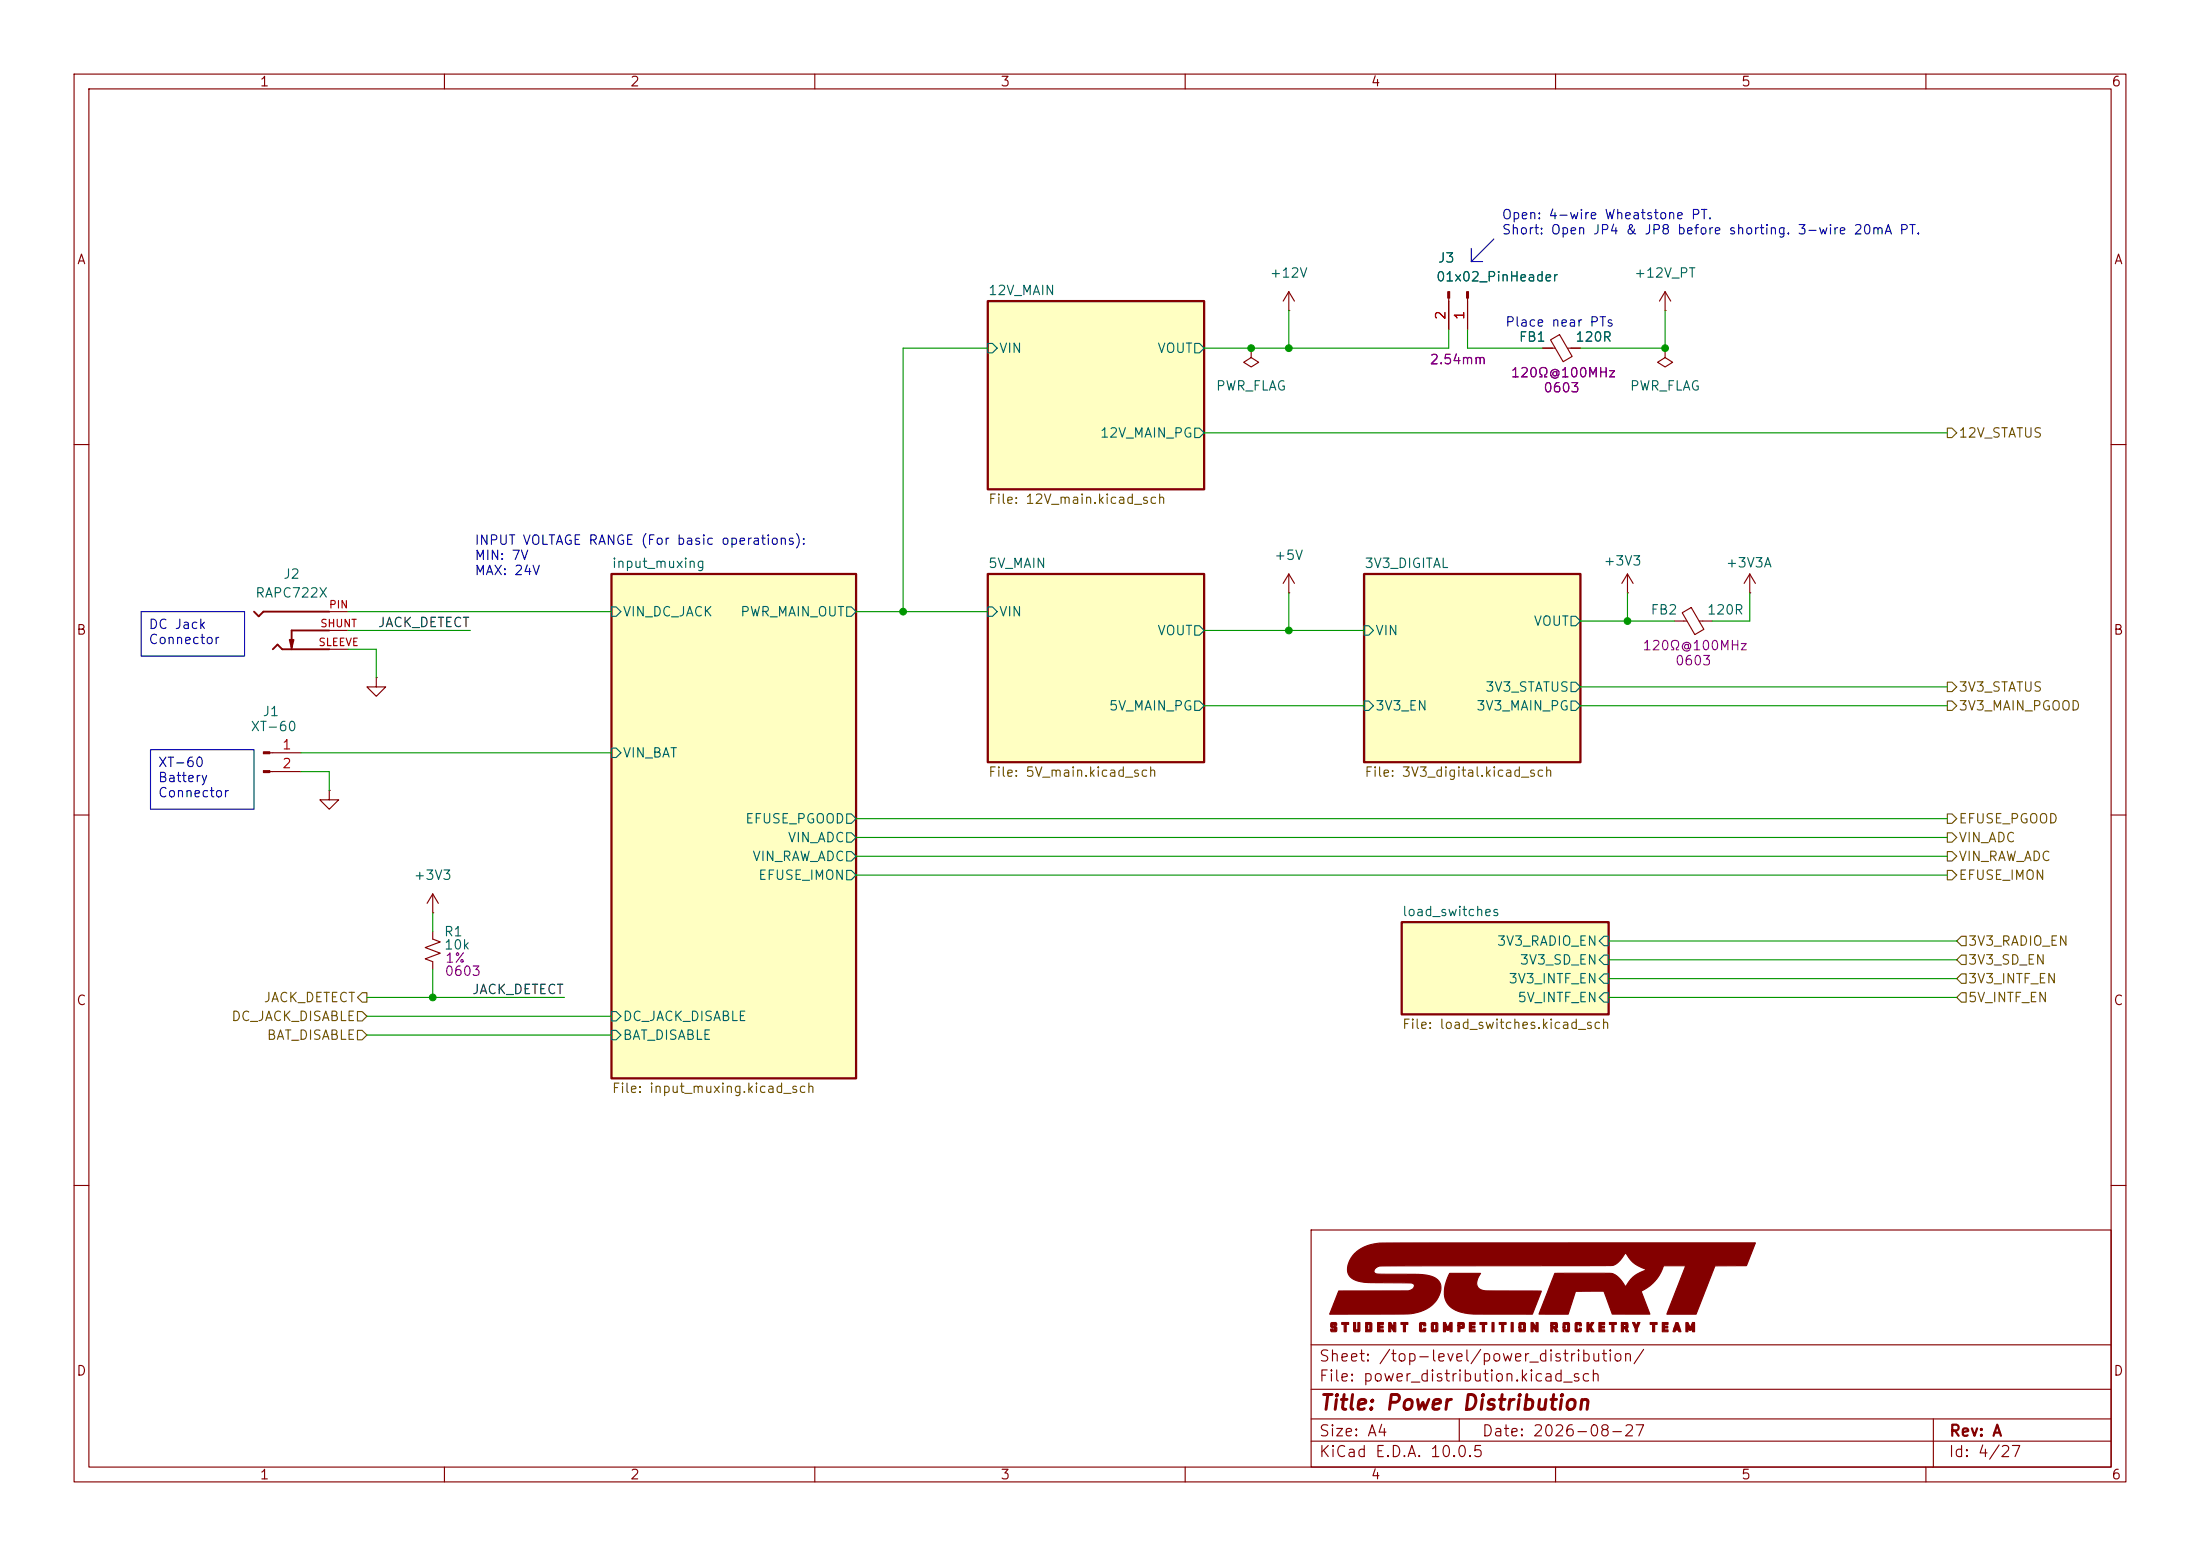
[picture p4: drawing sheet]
<svg xmlns="http://www.w3.org/2000/svg" width="297mm" height="210mm" viewBox="0 0 297 210" stroke-linecap="round" stroke-linejoin="round" font-family="sans-serif">
<g fill="none" stroke="#840000" stroke-width=".15">
<path d="M10 10h277v190h-277zM12 12h273v186h-273zM60 10v2M110 10v2M160 10v2M210 10v2M260 10v2M174 39.4l-.8 1.2M174 39.4l.8 1.2M174 39.4v2.5M224.8 39.4l-.8 1.2M224.8 39.4l.8 1.2"/>
<path d="M224.8 39.4v2.5M168.9 47v1.3l1 .6-1 .6-1-.6 1-.6M168.9 47h.1M174 41.9h.1M195.6 40.2v4.3M198.1 40.2v4.3M208.3 47h1.6M209.3 45.9l1.2-.7 1.7 2.9-1.2 .7zM211.6 47h1.8M224.8 47v1.3l1 .6-1 .6-1-.6 1-.6M224.8 47h.1M224.8 41.9h.1"/>
<path d="M10 60h2M174 77.5v2.5M174 77.5l-.8 1.2M174 77.5l.8 1.2M219.7 77.5l-.8 1.2M219.7 77.5l.8 1.2M219.7 77.5v2.5M236.2 77.5l-.7 1.2M236.2 77.5l.8 1.2M236.2 77.5v2.5M285 60h2M44.4 82.6h2.6"/>
<path d="M44.4 85.1h2.6M44.4 87.6h2.6M50.8 91.4v1.3h1.3l-1.3 1.3-1.3-1.3h1.3M50.8 91.4h.1M174 80h.1M219.7 80h.1M226.1 83.8h1.6M227.1 82.7l1.2-.7 1.7 2.9-1.2 .7zM229.4 83.8h1.7M236.2 80h.1M10 110h2M36.4 101.6h4.2"/>
<path d="M36.4 104.1h4.2M44.4 106.7v1.3h1.3l-1.3 1.2-1.2-1.2h1.2M44.4 106.7h.1M285 110h2M58.4 123.2h.1M58.4 125.7v1l1 .4-2 .8 2 .8-2 .7 1 .4v1M58.4 120.7l-.7 1.2M58.4 120.7l.8 1.2M58.4 120.7v2.5M10 160h2M177 166h108v32h-108zM285 160h2"/>
<path d="M60 198v2M110 198v2M160 198v2M177 194.5h108M177 191.5h108M177 187.5h108M177 181.5h108M197 191.5v3M210 198v2M260 198v2M261 191.5v6.5"/>
</g>
<g fill="#840000" stroke="#840000" stroke-width=".15">
<path d="M179.7 178.5h.6l.1 .1 .1 .3-.6-.1v.1l.1 .1a.41 .41 0 0 1 .5 .2 .41 .41 0 0 1-.2 .5h-.5l-.2-.1v-.2l.6 .1v-.2h-.1a.42 .42 0 0 1-.5-.3 .42 .42 0 0 1 .1-.5z"/>
<path d="M181.1 178.5h1v.3h-.4v.9h-.2v-.9h-.4z"/>
<path d="M182.7 178.5h.3v1h.3v-1h.3v1.1l-.1 .1h-.7l-.1-.1z"/>
<path d="M184.4 178.5h.7l.1 .1v1l-.1 .1h-.7v-.6h.2v.4h.3v-.7h-.3v.3h-.2z"/>
<path d="M186 178.5h.8v.3h-.5v.2h.4v.2h-.4v.3h.5v.2h-.8z"/>
<path d="M187.5 178.5h.3l.4 .7v-.7h.2v1.2h-.2l-.4-.6-.1 .6h-.2z"/>
<path d="M189.1 178.5h1v.3h-.4v.9h-.2v-.9h-.4z"/>
<path d="M191.8 178.5h.6l.1 .1v.3h-.3v-.1h-.3v.7h.3v-.2h.3v.3l-.1 .1h-.6l-.2-.1v-1z"/>
<path d="M193.3 178.5h.7l.1 .1v1l-.1 .1h-.7l-.1-.1v-.5h.3v.4h.3v-.7h-.3v.3h-.3v-.5z"/>
<path d="M194.9 178.5h.3l.3 .7 .3-.7h.2v1.2h-.2v-.6l-.2 .4h-.3l-.2-.4v.6h-.2z"/>
<path d="M196.8 178.5h.4a.37 .37 0 0 1 .4 .1 .37 .37 0 0 1 .1 .4l-.1 .3h-.5v.4h-.3v-.8h.3v.1h.3v-.2h-.3v.1h-.3z"/>
<path d="M198.4 178.5h.7v.3h-.5v.2h.5v.2h-.5v.3h.5v.2h-.7z"/>
<path d="M199.8 178.5h.9v.3h-.3v.9h-.3v-.9h-.3z"/>
<path d="M201.4 178.5h.3v1.2h-.3z"/>
<path d="M202.4 178.5h.9v.3h-.3v.9h-.3v-.9h-.3z"/>
<path d="M204 178.5h.3v1.2h-.3z"/>
<path d="M205.2 178.5h.6l.1 .1v1l-.1 .1h-.6l-.1-.1v-.5h.2v.4h.4v-.7h-.4v.3h-.2v-.5z"/>
<path d="M206.7 178.5h.3l.4 .7v-.7h.2v1.2h-.2l-.4-.6v.6h-.3z"/>
<path d="M209.4 178.5h.3a.34 .34 0 0 1 .4 0 .34 .34 0 0 1 .2 .4v.3l-.2 .1 .2 .4h-.3l-.2-.4h-.2v.4h-.2v-.8h.2v.1h.4v-.2h-.4v.1h-.2z"/>
<path d="M211.1 178.5h.7l.1 .1v1l-.1 .1h-.7l-.1-.1v-.5h.3v.4h.3v-.7h-.3v.3h-.3v-.5z"/>
<path d="M212.8 178.5h.6l.1 .1v.3h-.3v-.1h-.3v.7h.3v-.2h.3v.3l-.1 .1h-.6l-.2-.1v-1z"/>
<path d="M214.2 178.5h.3v.5l.3-.5h.4l-.4 .6 .4 .6h-.3l-.4-.5v.5h-.3z"/>
<path d="M215.9 178.5h.7v.3h-.5v.2h.5v.2h-.5v.3h.5v.2h-.7z"/>
<path d="M217.3 178.5h.9v.3h-.3v.9h-.3v-.9h-.3z"/>
<path d="M218.9 178.5h.4a.34 .34 0 0 1 .4 0 .34 .34 0 0 1 .1 .4v.3l-.2 .1 .3 .4h-.4l-.2-.4h-.1v.4h-.3v-.8h.3v.1h.3v-.2h-.3v.1h-.3z"/>
<path d="M220.4 178.5h.3l.2 .5 .2-.5h.3l-.4 .8v.4h-.2v-.4z"/>
<path d="M222.8 178.5h.9v.3h-.3v.9h-.3v-.9h-.3z"/>
<path d="M224.4 178.5h.8v.3h-.5v.2h.4v.2h-.4v.3h.5v.2h-.8z"/>
<path d="M226.2 178.5h.3l.4 1.2a.25 .25 0 0 1-.3-.2h-.4a.22 .22 0 0 1-.1 .2 .22 .22 0 0 1-.2 0l.1-.5h.5l-.1-.3-.1 .3h-.3z"/>
<path d="M227.6 178.5h.3l.3 .7 .3-.7h.3v1.2h-.3v-.6l-.2 .4h-.2l-.2-.4v.6h-.3z"/>
<path d="M182.8 169.2a6.3 6.3 0 0 1 4.6-1.4l49.6-.1-1.2 3.1h-4.3l-2.5 6.6h-4l2.6-6.6h-3a5.6 5.6 0 0 1-3 3.5l1.1 3.1h-5l-1.1-2.9a.24 .24 0 0 0-.1-.2 .24 .24 0 0 0-.3 0h-3.5l-1 3.1h-3.9l2.1-5.5h7.6a3.5 3.5 0 0 1 2 1.8 4.6 4.6 0 0 1 2.7-2.3 4.5 4.5 0 0 1-2.7-2.3h-.1a2.78 2.78 0 0 1-1.7 1.7l-31.3 .1a.88 .88 0 0 0-.9 .8 .93 .93 0 0 0 1 .3h3.2a10.5 10.5 0 0 1 3.9 .4 1.67 1.67 0 0 1 .7 2.4 4.7 4.7 0 0 1-4 2.5l-10.8 .1 1.2-3.2h9.4a.69 .69 0 0 0 .8-.9 2.61 2.61 0 0 0-1.6-.2h-4.4a4.5 4.5 0 0 1-2.6-.8 2.26 2.26 0 0 1 .3-2.8z"/>
<path d="M195.7 171.9h4.2a1.52 1.52 0 0 0-.2 2l.3 .2a28.8 28.8 0 0 0 5.2 .1l2.9 .1-1.2 3.1h-5.8a11.3 11.3 0 0 1-4.6-.6 2.92 2.92 0 0 1-1.2-3.9z"/>
<path d="M35.6 101.5h.8v.2h-.8z"/>
<path d="M35.6 104h.8v.3h-.8z"/>
<path d="M198 39.4h.2v.8h-.2z"/>
<path d="M195.5 39.4h.2v.8h-.2z"/>
</g>
<g fill="#ffffc2" stroke="#ffffc2" stroke-width=".14">
<path d="M189.2 124.5h28v12.4h-28z"/>
<path d="M133.3 77.5h29.3v25.4h-29.3z"/>
<path d="M184.1 77.5h29.3v25.4h-29.3z"/>
<path d="M82.5 77.5h33.1v68h-33.1z"/>
<path d="M133.3 40.6h29.3v25.4h-29.3z"/>
</g>
<path d="M133.3 40.6h29.3v25.4h-29.3zM82.5 77.5h33.1v68h-33.1zM133.3 77.5h29.3v25.4h-29.3zM184.1 77.5h29.3v25.4h-29.3zM189.2 124.5h28v12.4h-28z" fill="none" stroke="#840000" stroke-width=".3"/>
<g fill="none" stroke="#006464" stroke-width=".15">
<path d="M133.3 46.4h.7l.6 .6-.6 .6h-.7zM161.3 57.8h.6l.7 .6-.7 .7h-.6zM161.3 46.4h.6l.7 .6-.7 .6h-.6zM82.5 81.9h.7l.6 .7-.6 .6h-.7zM114.3 81.9h.6l.7 .7-.7 .6h-.6zM133.3 81.9h.7l.6 .7-.6 .6h-.7zM161.3 94.6h.6l.7 .7-.7 .6h-.6zM161.3 84.5h.6l.7 .6-.7 .6h-.6zM184.1 84.5h.7l.6 .6-.6 .6h-.7zM184.1 94.6h.7l.6 .7-.6 .6h-.7zM212.1 94.6h.6l.7 .7-.7 .6h-.6zM212.1 83.2h.6l.7 .6-.7 .7h-.6z"/>
<path d="M212.1 92.1h.6l.7 .6-.7 .6h-.6zM82.5 101h.7l.6 .6-.6 .6h-.7zM114.3 109.9h.6l.7 .6-.7 .6h-.6zM114.3 112.4h.6l.7 .6-.7 .7h-.6zM114.3 114.9h.6l.7 .7-.7 .6h-.6zM114.3 117.5h.6l.7 .6-.7 .6h-.6zM82.5 139.1h.7l.6 .6-.6 .6h-.7zM82.5 136.5h.7l.6 .7-.6 .6h-.7zM215.9 134.6l.6-.6h.7v1.3h-.7zM216.5 126.4h.7v1.2h-.7l-.6-.6zM216.5 128.9h.7v1.3h-.7l-.6-.7zM216.5 131.4h.7v1.3h-.7l-.6-.6z"/>
</g>
<path d="M34.3 82.6l.6 .6 .7-.6h8.8M36.8 87.6l.7-.6 .6 .6h6.3M44.4 85.1h-5v2.5" fill="none" stroke="#840000" stroke-width=".25"/>
<path d="M39.1 86.4h.5l-.2 1z" fill="#840000" stroke="#840000" stroke-width=".25"/>
<g fill="none" stroke="#725600" stroke-width=".15">
<path d="M262.9 57.8h.6l.7 .6-.7 .7h-.6zM262.9 92.1h.6l.7 .6-.7 .6h-.6zM262.9 94.6h.6l.7 .7-.7 .6h-.6zM262.9 117.5h.6l.7 .6-.7 .6h-.6zM262.9 114.9h.6l.7 .7-.7 .6h-.6zM262.9 112.4h.6l.7 .6-.7 .7h-.6zM262.9 109.9h.6l.7 .6-.7 .6h-.6zM48.3 136.5h.6l.6 .7-.6 .6h-.6zM48.3 139.1h.6l.6 .6-.6 .6h-.6zM48.9 134h.6v1.3h-.6l-.6-.7zM264.8 128.9h.6v1.3h-.6l-.6-.7zM264.8 134h.6v1.3h-.6l-.6-.7z"/>
<path d="M264.8 131.4h.6v1.3h-.6l-.6-.6zM264.8 126.4h.6v1.2h-.6l-.6-.6z"/>
</g>
<path d="M198.6 33.5v1.8M198.6 35.3h1.6M201.7 32.3l-3.1 3M19 82.6h14v5.9h-14zM20.3 101.2h14v8h-14z" fill="none" stroke="#0000c2" stroke-width=".15"/>
<g fill="none" stroke="#009600" stroke-width=".15">
<path d="M133.3 47h-11.4v35.6M162.6 58.4h100.3M174 41.9v5.1M195.6 44.5v2.5h-33M198.1 44.5v2.5h10.2M224.8 41.9v5.1h-11.4M47 85.1h16.5M47 82.6h35.5M47 87.6h3.8v3.8M115.6 82.6h17.7M162.6 95.3h21.5M162.6 85.1h21.5"/>
<path d="M174 80v5.1M213.4 83.8h12.7M213.4 95.3h49.5M213.4 92.7h49.5M219.7 80v3.8M236.2 80v3.8h-5.1M40.6 104.1h3.8v2.6M40.6 101.6h41.9M115.6 118.1h147.3M115.6 113h147.3M115.6 115.6h147.3M115.6 110.5h147.3"/>
<path d="M49.5 134.6h26.7M49.5 139.7h33M49.5 137.2h33M58.4 123.2v2.5M58.4 130.8v3.8M217.2 127h47M217.2 134.6h47M217.2 129.5h47M217.2 132.1h47"/>
</g>
<g fill="#009600" stroke="#009600" stroke-width=".14">
<circle cx="121.9" cy="82.6" r=".46"/>
<circle cx="58.4" cy="134.6" r=".46"/>
<circle cx="174" cy="85.1" r=".46"/>
<circle cx="168.9" cy="47" r=".46"/>
<circle cx="224.8" cy="47" r=".46"/>
<circle cx="174" cy="47" r=".46"/>
<circle cx="219.7" cy="83.8" r=".46"/>
</g>
<text font-size="2" fill="#840000" x="178" y="190.8">Title: Power Distribution</text>
<g font-size="1.5" fill="#840000">
<text x="178" y="184.1">Sheet: /top-level/power_distribution/</text>
<text x="178" y="186.8">File: power_distribution.kicad_sch</text>
<text x="178" y="197">KiCad E.D.A. 10.0.5</text>
<text x="178" y="194.2">Size: A4</text>
<text x="200" y="194.2">Date: 2026-08-27</text>
<text x="263" y="197">Id: 4/27</text>
<text x="263" y="194.2">Rev: A</text>
</g>
<g font-size="1.3" fill="#840000">
<text x="35" y="12">1</text>
<text x="85" y="12">2</text>
<text x="135" y="12">3</text>
<text x="185" y="12">4</text>
<text x="235" y="12">5</text>
<text x="285" y="12">6</text>
<text x="10.3" y="36">A</text>
<text x="285.3" y="36">A</text>
<text x="10.2" y="86">B</text>
<text x="285.2" y="86">B</text>
<text x="10.2" y="136">C</text>
<text x="285.2" y="136">C</text>
<text x="10.2" y="186">D</text>
<text x="285.2" y="186">D</text>
<text x="35" y="200">1</text>
<text x="85" y="200">2</text>
<text x="135" y="200">3</text>
<text x="185" y="200">4</text>
<text x="235" y="200">5</text>
<text x="285" y="200">6</text>
</g>
<g font-size="1.3" fill="#0000c2">
<text x="202.7" y="29.9">Open: 4-wire Wheatstone PT.</text>
<text x="202.7" y="32">Short: Open JP4 &amp; JP8 before shorting. 3-wire 20mA PT.</text>
<text x="203.1" y="44.4">Place near PTs</text>
<text x="64" y="73.9">INPUT VOLTAGE RANGE (For basic operations):</text>
<text x="64" y="75.9">MIN: 7V</text>
<text x="64" y="77.9">MAX: 24V</text>
<text x="20" y="85.2">DC Jack</text>
<text x="20" y="87.3">Connector</text>
<text x="21.2" y="103.8">XT-60</text>
<text x="21.2" y="105.9">Battery</text>
<text x="21.2" y="107.9">Connector</text>
</g>
<g font-size="1.3" fill="#006464">
<text x="194" y="35.8">J3</text>
<text x="133.3" y="40.1">12V_MAIN</text>
<text x="171.3" y="37.8">+12V</text>
<text x="193.8" y="38.3">01x02_PinHeader</text>
<text x="220.5" y="37.8">+12V_PT</text>
<text x="134.8" y="48">VIN</text>
<text x="156.2" y="48">VOUT</text>
<text x="205" y="46.4">FB1</text>
<text x="212.6" y="46.4">120R</text>
<text x="164.1" y="53">PWR_FLAG</text>
<text x="219.9" y="53">PWR_FLAG</text>
<text x="148.4" y="59.4">12V_MAIN_PG</text>
<text x="82.5" y="77">input_muxing</text>
<text x="133.3" y="77">5V_MAIN</text>
<text x="171.9" y="75.9">+5V</text>
<text x="184.1" y="77">3V3_DIGITAL</text>
<text x="216.4" y="76.7">+3V3</text>
<text x="232.9" y="76.9">+3V3A</text>
<text x="34.4" y="81">RAPC722X</text>
<text x="38.2" y="78.4">J2</text>
<text x="84" y="83.5">VIN_DC_JACK</text>
<text x="99.9" y="83.5">PWR_MAIN_OUT</text>
<text x="134.8" y="83.5">VIN</text>
<text x="222.7" y="83.3">FB2</text>
<text x="230.4" y="83.3">120R</text>
<text x="156.2" y="86.1">VOUT</text>
<text x="185.6" y="86.1">VIN</text>
<text x="207" y="84.8">VOUT</text>
<text x="200.4" y="93.7">3V3_STATUS</text>
<text x="33.7" y="99">XT-60</text>
<text x="35.4" y="97">J1</text>
<text x="149.6" y="96.2">5V_MAIN_PG</text>
<text x="185.6" y="96.2">3V3_EN</text>
<text x="199.2" y="96.2">3V3_MAIN_PG</text>
<text x="84" y="102.6">VIN_BAT</text>
<text x="100.5" y="111.5">EFUSE_PGOOD</text>
<text x="106.3" y="114">VIN_ADC</text>
<text x="55.8" y="119.1">+3V3</text>
<text x="101.5" y="116.5">VIN_RAW_ADC</text>
<text x="102.3" y="119.1">EFUSE_IMON</text>
<text x="189.2" y="124">load_switches</text>
<text x="59.8" y="126.7">R1</text>
<text x="59.9" y="128.5">10k</text>
<text x="202" y="128">3V3_RADIO_EN</text>
<text x="205.1" y="130.5">3V3_SD_EN</text>
<text x="203.6" y="133">3V3_INTF_EN</text>
<text x="204.8" y="135.6">5V_INTF_EN</text>
<text x="84" y="140.7">BAT_DISABLE</text>
<text x="84" y="138.1">DC_JACK_DISABLE</text>
</g>
<g font-size="1.3" fill="#a90000">
<text x="195.4" y="43.3" transform="rotate(-90 195.4 43.3)">2</text>
<text x="198" y="43.3" transform="rotate(-90 198 43.3)">1</text>
<text x="38" y="101.5">1</text>
<text x="38" y="104">2</text>
</g>
<g font-size="1.3" fill="#840084">
<text x="192.9" y="49.5">2.54mm</text>
<text x="203.9" y="51.3">120Ω@100MHz</text>
<text x="208.3" y="53.3">0603</text>
<text x="221.7" y="88.1">120Ω@100MHz</text>
<text x="226.1" y="90.1">0603</text>
<text x="60" y="130.2">1%</text>
<text x="59.9" y="132">0603</text>
</g>
<g font-size="1.3" fill="#725600">
<text x="264.3" y="59.4">12V_STATUS</text>
<text x="133.3" y="68.3">File: 12V_main.kicad_sch</text>
<text x="264.3" y="93.7">3V3_STATUS</text>
<text x="264.3" y="96.2">3V3_MAIN_PGOOD</text>
<text x="133.3" y="105.2">File: 5V_main.kicad_sch</text>
<text x="184.1" y="105.2">File: 3V3_digital.kicad_sch</text>
<text x="264.3" y="114">VIN_ADC</text>
<text x="264.3" y="111.5">EFUSE_PGOOD</text>
<text x="264.3" y="119.1">EFUSE_IMON</text>
<text x="264.3" y="116.5">VIN_RAW_ADC</text>
<text x="265.6" y="130.5">3V3_SD_EN</text>
<text x="265.6" y="128">3V3_RADIO_EN</text>
<text x="35.5" y="135.6">JACK_DETECT</text>
<text x="265.6" y="135.6">5V_INTF_EN</text>
<text x="265.6" y="133">3V3_INTF_EN</text>
<text x="31.2" y="138.1">DC_JACK_DISABLE</text>
<text x="35.9" y="140.7">BAT_DISABLE</text>
<text x="189.2" y="139.2">File: load_switches.kicad_sch</text>
<text x="82.5" y="147.8">File: input_muxing.kicad_sch</text>
</g>
<g font-size="1.3" fill="#0f0f0f">
<text x="50.9" y="85">JACK_DETECT</text>
<text x="63.6" y="134.5">JACK_DETECT</text>
</g>
<g font-size="1" fill="#a90000">
<text x="44.3" y="82.4">PIN</text>
<text x="42.9" y="87.4">SLEEVE</text>
<text x="43.2" y="84.9">SHUNT</text>
</g>
</svg>
